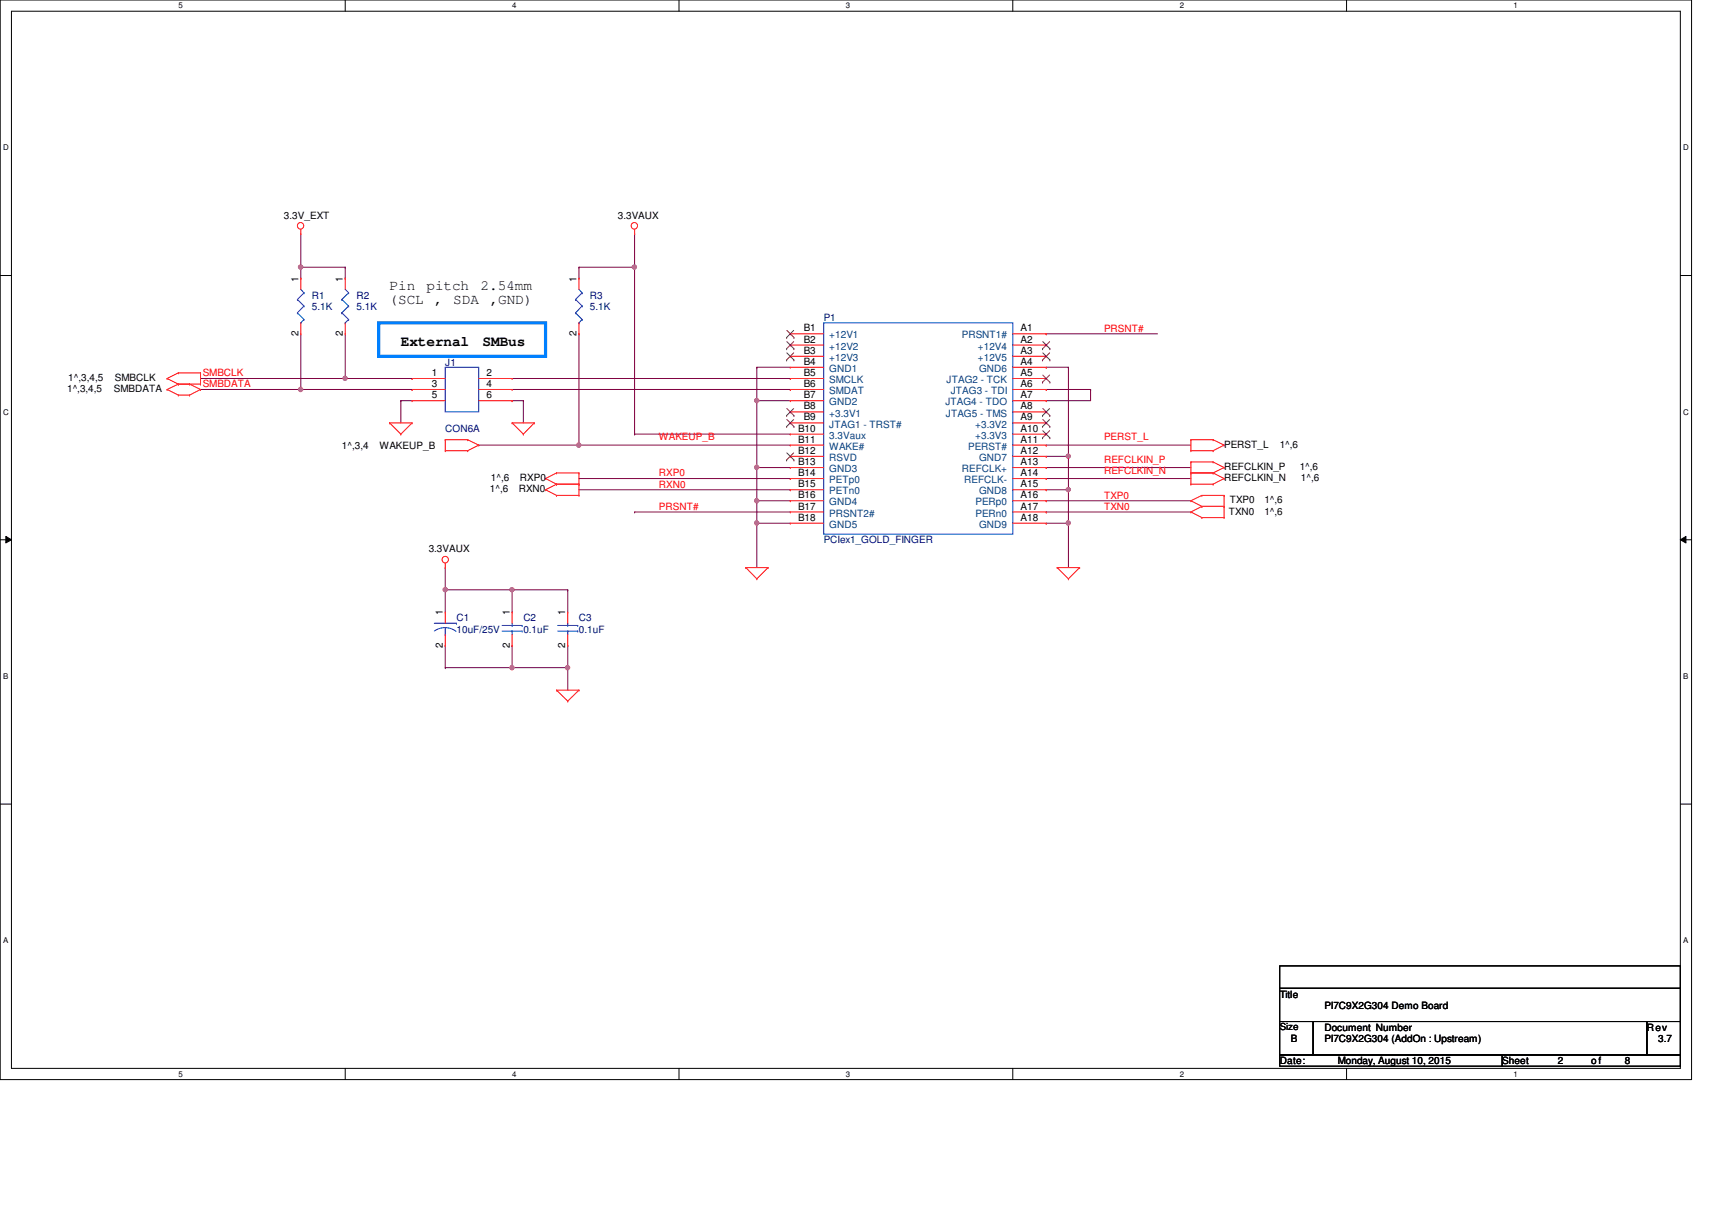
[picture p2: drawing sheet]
<svg xmlns="http://www.w3.org/2000/svg" width="297mm" height="210mm" viewBox="0 0 297 210" stroke-linecap="round" stroke-linejoin="round" font-family="sans-serif">
<path d="M0 0h293.5v187.3h-293.5zM2 1.9h289.5v183.4h-289.5z" fill="none" stroke="#000" stroke-width=".17"/>
<g fill="#fff">
<path d="M30.9 .2h.8v1.5h-.8z"/>
<path d="M30.9 185.5h.8v1.6h-.8z"/>
</g>
<path d="M59.9 0v1.9M59.9 185.3v2" fill="none" stroke="#000" stroke-width=".17"/>
<g fill="#fff">
<path d="M88.9 .2h.7v1.5h-.7z"/>
<path d="M88.9 185.5h.7v1.6h-.7z"/>
</g>
<path d="M117.8 0v1.9M117.8 185.3v2" fill="none" stroke="#000" stroke-width=".17"/>
<g fill="#fff">
<path d="M146.8 .2h.7v1.5h-.7z"/>
<path d="M146.8 185.5h.7v1.6h-.7z"/>
</g>
<path d="M175.7 0v1.9M175.7 185.3v2" fill="none" stroke="#000" stroke-width=".17"/>
<g fill="#fff">
<path d="M204.7 .2h.7v1.5h-.7z"/>
<path d="M204.7 185.5h.7v1.6h-.7z"/>
</g>
<path d="M233.6 0v1.9M233.6 185.3v2" fill="none" stroke="#000" stroke-width=".17"/>
<g fill="#fff">
<path d="M262.6 .2h.8v1.5h-.8z"/>
<path d="M262.6 185.5h.8v1.6h-.8z"/>
<path d="M.5 24.8h1v1.6h-1z"/>
<path d="M292.1 24.8h.9v1.6h-.9z"/>
<path d="M.5 70.7h1v1.5h-1z"/>
<path d="M292.1 70.7h.9v1.5h-.9z"/>
</g>
<path d="M0 47.8h2M291.5 47.8h2" fill="none" stroke="#000" stroke-width=".17"/>
<g fill="#fff">
<path d="M.5 116.5h.9v1.6h-.9z"/>
<path d="M292.1 116.5h.8v1.6h-.8z"/>
</g>
<path d="M0 93.6h2M1 93l1 .6-1 .6zM291.5 93.6l1-.6v1.2zM291.5 93.6h2" fill="none" stroke="#000" stroke-width=".17"/>
<path d="M1 93l1 .6-1 .6zM291.5 93.6l1-.6v1.2z" fill="#000"/>
<g fill="#fff">
<path d="M.5 162.4h.9v1.5h-.9z"/>
<path d="M292.1 162.4h.8v1.5h-.8z"/>
</g>
<path d="M0 139.5h2M291.5 139.5h2" fill="none" stroke="#000" stroke-width=".17"/>
<path d="M65.7 56h29v5.8h-29z" fill="none" stroke="#0080ff" stroke-width=".55"/>
<path d="M110.1 40.6h.1M110.1 40.6v5.8M34.8 67.6h17.4M52.2 67.6h.1" fill="none" stroke="#800040" stroke-width=".17"/>
<circle cx="52.2" cy="67.6" r=".38" fill="#f0f"/>
<circle cx="52.2" cy="67.6" r=".38" fill="none" stroke="#f0f" stroke-width=".17"/>
<path d="M34.8 65.7h25.1M59.9 65.7h.1" fill="none" stroke="#800040" stroke-width=".17"/>
<circle cx="59.9" cy="65.6" r=".37" fill="#f0f"/>
<circle cx="59.9" cy="65.6" r=".37" fill="none" stroke="#f0f" stroke-width=".17"/>
<g fill="none" stroke="#800040" stroke-width=".17">
<path d="M52.2 46.4h7.7M52.2 57.9v9.7M59.9 48.3h.1M59.9 46.4h.1M59.9 46.4v1.9M59.9 57.9v7.8M100.5 46.4h.1M100.5 57.9h.1M100.5 46.4v1.9M100.5 57.9v19.3M100.5 46.4h9.6M110.1 46.4h.1"/>
<path d="M52.2 67.6h.1M59.9 65.7h.1"/>
</g>
<circle cx="52.2" cy="46.3" r=".37" fill="#f0f"/>
<circle cx="52.2" cy="46.3" r=".37" fill="none" stroke="#f0f" stroke-width=".17"/>
<g fill="none" stroke="#800040" stroke-width=".17">
<path d="M52.2 48.3h.1M52.2 46.4h.1M52.2 40.6v7.7M52.2 67.6h19.3M59.9 65.7h11.6M69.5 69.5h.1M69.5 69.5h2M69.5 69.5v3.9M71.5 65.7h.1M71.5 67.6h.1M88.9 69.5h.1M88.9 69.5h1.9"/>
<path d="M90.8 69.5h.1M90.8 69.5v3.9M131.3 81.1h.1M131.3 81.1v5.8M181.5 81.1h.1M181.5 83h.1M181.5 81.1h25.1M181.5 83h25.1"/>
</g>
<circle cx="131.3" cy="86.9" r=".38" fill="#f0f"/>
<circle cx="131.3" cy="86.9" r=".38" fill="none" stroke="#f0f" stroke-width=".17"/>
<path d="M110.1 75.3h.1M110.1 75.3h27M181.5 79.2h.1M181.5 79.2h3.9M131.3 81.1h.1M131.3 90.8h.1M131.3 81.1h5.8M131.3 90.8v7.7" fill="none" stroke="#800040" stroke-width=".17"/>
<circle cx="131.3" cy="90.7" r=".38" fill="#f0f"/>
<circle cx="131.3" cy="90.7" r=".38" fill="none" stroke="#f0f" stroke-width=".17"/>
<path d="M185.4 63.7h.1M185.4 63.7v15.5" fill="none" stroke="#800040" stroke-width=".17"/>
<circle cx="185.3" cy="79.1" r=".37" fill="#f0f"/>
<circle cx="185.3" cy="79.1" r=".37" fill="none" stroke="#f0f" stroke-width=".17"/>
<g fill="none" stroke="#800040" stroke-width=".17">
<path d="M83.1 77.2h17.4M100.5 77.2h.1M131.3 69.5h.1M131.3 63.7v17.4M131.3 69.5h5.8M181.5 77.2h.1M181.5 63.7h.1M181.5 77.2h25.1M181.5 63.7h3.9M185.4 79.2h.1M185.4 79.2v11.6h-3.9M100.5 85h36.6"/>
<path d="M100.5 83h36.6M110.1 88.8h.1M110.1 88.8h27M131.3 86.9h.1M131.3 90.8h.1M131.3 86.9h5.8M131.3 86.9v3.9M131.3 90.8h5.8M137.1 85h.1M137.1 83h.1M181.5 88.8h.1M181.5 90.8h.1"/>
<path d="M181.5 86.9h.1M181.5 88.8h25.1M181.5 86.9h25.1M185.4 85h.1"/>
</g>
<circle cx="131.3" cy="81.1" r=".38" fill="#f0f"/>
<circle cx="131.3" cy="81.1" r=".38" fill="none" stroke="#f0f" stroke-width=".17"/>
<circle cx="131.3" cy="69.5" r=".37" fill="#f0f"/>
<circle cx="131.3" cy="69.5" r=".37" fill="none" stroke="#f0f" stroke-width=".17"/>
<path d="M181.5 85h.1M181.5 85h3.9" fill="none" stroke="#800040" stroke-width=".17"/>
<circle cx="185.3" cy="84.9" r=".37" fill="#f0f"/>
<circle cx="185.3" cy="84.9" r=".37" fill="none" stroke="#f0f" stroke-width=".17"/>
<path d="M131.3 63.7h.1M131.3 63.7h5.8M185.4 90.8h.1M185.4 90.8v7.7" fill="none" stroke="#800040" stroke-width=".17"/>
<circle cx="185.3" cy="90.7" r=".38" fill="#f0f"/>
<circle cx="185.3" cy="90.7" r=".38" fill="none" stroke="#f0f" stroke-width=".17"/>
<path d="M100.5 77.2h.1M100.5 77.2h36.6" fill="none" stroke="#800040" stroke-width=".17"/>
<circle cx="100.4" cy="77.2" r=".38" fill="#f0f"/>
<circle cx="100.4" cy="77.2" r=".38" fill="none" stroke="#f0f" stroke-width=".17"/>
<g fill="none" stroke="#800040" stroke-width=".17">
<path d="M110.1 46.4h.1M110.1 46.4v28.9M181.5 57.9h.1M181.5 57.9h19.3M88.9 67.6h48.2M88.9 65.7h48.2M137.1 67.6h.1M137.1 65.7h.1M181.5 67.6h.1M181.5 69.5h.1M181.5 67.6h7.7M189.2 67.6h.1"/>
<path d="M189.2 67.6v1.9h-7.7"/>
</g>
<circle cx="110.1" cy="46.3" r=".37" fill="#f0f"/>
<circle cx="110.1" cy="46.3" r=".37" fill="none" stroke="#f0f" stroke-width=".17"/>
<path d="M77.3 102.3h.1M77.3 112h.1M77.3 102.3v3.9M77.3 112v3.8M88.9 112h.1M88.9 102.3h.1M88.9 102.3v3.9M88.9 112v3.8" fill="none" stroke="#800040" stroke-width=".17"/>
<circle cx="88.8" cy="102.3" r=".37" fill="#f0f"/>
<circle cx="88.8" cy="102.3" r=".37" fill="none" stroke="#f0f" stroke-width=".17"/>
<path d="M77.3 115.8h.1M77.3 102.3h.1M77.3 102.3h21.2M88.9 102.3h.1M88.9 115.8h.1M98.5 102.3h.1M98.5 112h.1M98.5 112v3.8h-21.2M98.5 102.3v3.9" fill="none" stroke="#800040" stroke-width=".17"/>
<circle cx="88.8" cy="115.8" r=".38" fill="#f0f"/>
<circle cx="88.8" cy="115.8" r=".38" fill="none" stroke="#f0f" stroke-width=".17"/>
<path d="M77.3 98.5h.1M77.3 98.5v3.8" fill="none" stroke="#800040" stroke-width=".17"/>
<circle cx="77.3" cy="102.3" r=".37" fill="#f0f"/>
<circle cx="77.3" cy="102.3" r=".37" fill="none" stroke="#f0f" stroke-width=".17"/>
<path d="M98.5 115.8h.1M98.5 115.8v3.9" fill="none" stroke="#800040" stroke-width=".17"/>
<circle cx="98.5" cy="115.8" r=".38" fill="#f0f"/>
<circle cx="98.5" cy="115.8" r=".38" fill="none" stroke="#f0f" stroke-width=".17"/>
<g fill="none" stroke="#f00" stroke-width=".17">
<path d="M52.2 39.8v.8M110.1 39.8v.8M52.2 40.6h.1M52.2 48.3h.1M52.2 57.9h.1M52.2 48.3v1.9M52.2 56v1.9M59.9 48.3h.1M59.9 57.9h.1M59.9 48.3v1.9M59.9 56v1.9M100.5 48.3h.1"/>
<path d="M100.5 57.9h.1M100.5 48.3v1.9M100.5 56v1.9M110.1 40.6h.1M137.1 57.9h.1M137.1 59.9h.1M137.1 57.9h5.8M137.1 59.9h5.8M175.7 57.9h5.8M175.7 59.9h5.8M181.5 57.9h.1M181.5 59.9h.1"/>
<path d="M29 67.6h.1M29 65.7h.1M29 67.6l1.9 .9M29 65.7l1.9 .9M30.9 66.6h.1M30.9 68.5h.1M30.9 64.7h.1M30.9 66.6l-1.9 1M30.9 66.6h3.9M30.9 68.5h2M30.9 64.7h3.9M30.9 64.7l-1.9 1"/>
<path d="M32.9 66.6h.1M32.9 68.5h.1M32.9 66.6l1.9 1M34.8 67.6h.1M34.8 66.6h.1M34.8 64.7h.1M34.8 67.6l-1.9 .9M34.8 64.7v1.9M67.6 73.4h.1M67.6 73.4h3.9M67.6 73.4l1.9 1.9M69.5 75.3h.1"/>
<path d="M71.5 73.4h.1M71.5 65.7h.1M71.5 67.6h.1M71.5 69.5h.1M71.5 73.4l-2 1.9M71.5 65.7h5.8M71.5 67.6h5.8M71.5 69.5h5.8M77.3 78.2h.1M77.3 76.3h.1M77.3 76.3h3.8M77.3 78.2h3.8"/>
<path d="M77.3 76.3v1.9M81.1 76.3h.1M81.1 78.2h.1M81.1 76.3l2 .9M83.1 77.2h.1M83.1 77.2l-2 1M83.1 65.7h5.8M83.1 67.6h5.8M83.1 69.5h5.8M88.9 73.4h.1M88.9 65.7h.1M88.9 67.6h.1"/>
<path d="M88.9 69.5h.1M88.9 73.4h3.8M88.9 73.4l1.9 1.9M90.8 75.3h.1M92.7 73.4h.1M92.7 73.4l-1.9 1.9M137.1 61.8h.1M137.1 63.7h.1M137.1 65.7h.1M137.1 67.6h.1M137.1 69.5h.1M137.1 71.5h.1"/>
<path d="M137.1 73.4h.1M137.1 75.3h.1M137.1 77.2h.1M137.1 79.2h.1M137.1 73.4h5.8M137.1 65.7h5.8M137.1 67.6h5.8M137.1 69.5h5.8M137.1 61.8h5.8M137.1 63.7h5.8M137.1 71.5h5.8M137.1 75.3h5.8"/>
<path d="M137.1 77.2h5.8M137.1 79.2h5.8M175.7 73.4h5.8M175.7 65.7h5.8M175.7 67.6h5.8M175.7 69.5h5.8M175.7 61.8h5.8M175.7 63.7h5.8M175.7 71.5h5.8M175.7 75.3h5.8M175.7 77.2h5.8M175.7 79.2h5.8"/>
<path d="M181.5 61.8h.1M181.5 63.7h.1M181.5 65.7h.1M181.5 67.6h.1M181.5 69.5h.1M181.5 71.5h.1M181.5 73.4h.1M181.5 75.3h.1M181.5 77.2h.1M181.5 79.2h.1M206.6 78.2h.1M206.6 76.3h.1"/>
<path d="M206.6 76.3h3.9M206.6 78.2h3.9M206.6 76.3v1.9M210.5 76.3h.1M210.5 78.2h.1M210.5 76.3l1.9 .9M212.4 77.2h.1M212.4 77.2l-1.9 1M77.3 98.5h.1M77.3 97.7v.8M94.7 85h.1M94.7 83h.1"/>
<path d="M94.7 85l1.9 .9M94.7 83l1.9 1M96.6 84h.1M96.6 85.9h.1M96.6 82h.1M96.6 85.9h3.9M96.6 84h3.9M96.6 84l-1.9 1M96.6 82h3.9M96.6 82l-1.9 1M100.5 85.9h.1M100.5 84h.1"/>
<path d="M100.5 82h.1M100.5 82v3.9M129.4 98.5h.1M129.4 98.5h3.9M129.4 98.5l1.9 1.9M133.3 98.5h.1M133.3 98.5l-2 1.9M137.1 81.1h.1M137.1 83h.1M137.1 85h.1M137.1 86.9h.1M137.1 88.8h.1"/>
<path d="M137.1 90.8h.1M137.1 81.1h5.8M137.1 83h5.8M137.1 85h5.8M137.1 86.9h5.8M137.1 88.8h5.8M137.1 90.8h5.8M175.7 81.1h5.8M175.7 83h5.8M175.7 85h5.8M175.7 86.9h5.8M175.7 88.8h5.8"/>
<path d="M175.7 90.8h5.8M181.5 81.1h.1M181.5 83h.1M181.5 85h.1M181.5 86.9h.1M181.5 88.8h.1M181.5 90.8h.1M183.4 98.5h.1M183.4 98.5h3.9M183.4 98.5l2 1.9M187.3 98.5h.1M187.3 98.5l-1.9 1.9"/>
<path d="M206.6 86.9h.1M206.6 88.8h.1M206.6 84h.1M206.6 82h.1M206.6 80.1h.1M206.6 86.9l1.9 .9M206.6 88.8l1.9 1M206.6 84h3.9M206.6 82h3.9M206.6 80.1v3.9M206.6 80.1h3.9M208.5 85.9h.1"/>
<path d="M208.5 87.8h.1M208.5 89.8h.1M208.5 85.9h3.9M208.5 85.9l-1.9 1M208.5 87.8h3.9M208.5 87.8l-1.9 1M208.5 89.8h3.9M210.5 82h.1M210.5 84h.1M210.5 80.1h.1M210.5 82l1.9 1M210.5 80.1l1.9 1"/>
<path d="M212.4 87.8h.1M212.4 85.9h.1M212.4 89.8h.1M212.4 83h.1M212.4 81.1h.1M212.4 85.9v3.9M212.4 83l-1.9 1M212.4 81.1l-1.9 .9M77.3 106.2h.1M77.3 112h.1M77.3 106.2v1.9M77.3 110.1v1.9"/>
<path d="M88.9 106.2h.1M88.9 112h.1M88.9 106.2v1.9M88.9 110.1v1.9M96.6 119.7h.1M96.6 119.7h3.9M96.6 119.7l1.9 1.9M98.5 106.2h.1M98.5 112h.1M98.5 106.2v1.9M98.5 110.1v1.9M100.5 119.7h.1"/>
<path d="M100.5 119.7l-2 1.9M131.3 100.4h.1M185.4 100.4h.1M98.5 121.6h.1"/>
<circle cx="52.1" cy="39.2" r=".56"/>
<circle cx="110" cy="39.2" r=".56"/>
<circle cx="77.2" cy="97.1" r=".56"/>
</g>
<path d="M222 167.6h69.5v3.8h-69.5zM222 171.4h69.5v5.8h-69.5zM222 177.2h5.8v5.8h-5.8zM227.8 177.2h57.9v5.8h-57.9zM285.7 177.2h5.8v5.8h-5.8zM222 183h38.6v2h-38.6zM260.6 183h30.9v2h-30.9z" fill="none" stroke="#000" stroke-width=".17"/>
<g fill="none" stroke="#00f" stroke-width=".17">
<path d="M51.6 51.9h.1M51.6 54.3h.1M51.6 51.9l1.1 1.2M51.6 54.3l1.1 1.1M52.2 56h.1M52.2 50.2l.5 .6M52.7 50.8h.1M52.7 53.1h.1M52.7 55.4h.1M52.7 50.8l-1.1 1.1M52.7 53.1l-1.1 1.2M52.7 55.4l-.5 .6"/>
<path d="M59.3 51.9h.1M59.3 54.3h.1M59.3 51.9l1.2 1.2M59.3 54.3l1.2 1.1M59.9 56h.1M59.9 50.2l.6 .6M60.5 50.8h.1M60.5 53.1h.1M60.5 55.4h.1M60.5 50.8l-1.2 1.1M60.5 53.1l-1.2 1.2M60.5 55.4l-.6 .6"/>
<path d="M99.9 51.9h.1M99.9 54.3h.1M99.9 51.9l1.1 1.2M99.9 54.3l1.1 1.1M100.5 56h.1M100.5 50.2l.5 .6M101 50.8h.1M101 53.1h.1M101 55.4h.1M101 50.8l-1.1 1.1M101 53.1l-1.1 1.2M101 55.4l-.5 .6"/>
<path d="M142.9 56h32.8v36.7h-32.8zM77.3 63.7h5.8v7.8h-5.8zM75.3 108.1h3.9M77.3 110.1h.1M77.3 108.9l1.1 .2 .7 .4M77.3 108.9l-.9 .1-1.1 .5M77.3 108.9v1.2M79.2 108.1h.1M87.1 109.5h3.5M87.1 108.5h3.5M88.9 108.5h.1M88.9 109.5h.1"/>
<path d="M88.9 108.1v.4M88.9 109.5v.6M90.6 109.5h.1M90.6 108.5h.1M96.8 109.5h3.4M96.8 108.5h3.4M98.5 108.5h.1M98.5 109.5h.1M98.5 108.1v.4M98.5 109.5v.6M100.2 109.5h.1M100.2 108.5h.1"/>
</g>
<g fill="none" stroke="#804000" stroke-width=".17">
<path d="M136.5 58.5h.1M136.5 57.3l1.2 1.2M136.5 59.3l1.2 1.2M137.7 57.3l-1.2 1.2M137.7 59.3l-1.2 1.2M137.7 58.5h.1M180.9 59.3l1.3 1.2M182.1 59.3l-1.2 1.2M136.5 60.5h.1M136.5 62.4h.1M136.5 72.1h.1M136.5 74h.1"/>
<path d="M136.5 79.8h.1M136.5 61.2l1.2 1.2M136.5 70.9l1.2 1.2M136.5 72.8l1.2 1.2M136.5 78.6l1.2 1.2M137.7 61.2l-1.2 1.2M137.7 70.9l-1.2 1.2M137.7 72.8l-1.2 1.2M137.7 78.6l-1.2 1.2M137.7 60.5h.1M137.7 62.4h.1M137.7 72.1h.1"/>
<path d="M137.7 74h.1M137.7 79.8h.1M180.9 60.5h.1M180.9 62.4h.1M180.9 66.3h.1M180.9 72.1h.1M180.9 74h.1M180.9 75.9h.1M180.9 61.2l1.3 1.2M180.9 65.1l1.3 1.2M180.9 70.9l1.3 1.2M180.9 72.8l1.3 1.2"/>
<path d="M180.9 74.7l1.3 1.2M182.1 61.2l-1.2 1.2M182.1 65.1l-1.2 1.2M182.1 70.9l-1.2 1.2M182.1 72.8l-1.2 1.2M182.1 74.7l-1.2 1.2M182.2 60.5h.1M182.2 62.4h.1M182.2 66.3h.1M182.2 72.1h.1M182.2 74h.1M182.2 75.9h.1"/>
</g>
<circle cx="52.2" cy="67.6" r=".38" fill="#f0f"/>
<circle cx="52.2" cy="67.6" r=".38" fill="none" stroke="#f0f" stroke-width=".17"/>
<circle cx="59.9" cy="65.6" r=".37" fill="#f0f"/>
<circle cx="59.9" cy="65.6" r=".37" fill="none" stroke="#f0f" stroke-width=".17"/>
<circle cx="52.2" cy="46.3" r=".37" fill="#f0f"/>
<circle cx="52.2" cy="46.3" r=".37" fill="none" stroke="#f0f" stroke-width=".17"/>
<circle cx="131.3" cy="86.9" r=".38" fill="#f0f"/>
<circle cx="131.3" cy="86.9" r=".38" fill="none" stroke="#f0f" stroke-width=".17"/>
<circle cx="131.3" cy="90.7" r=".38" fill="#f0f"/>
<circle cx="131.3" cy="90.7" r=".38" fill="none" stroke="#f0f" stroke-width=".17"/>
<circle cx="185.3" cy="79.1" r=".37" fill="#f0f"/>
<circle cx="185.3" cy="79.1" r=".37" fill="none" stroke="#f0f" stroke-width=".17"/>
<circle cx="131.3" cy="81.1" r=".38" fill="#f0f"/>
<circle cx="131.3" cy="81.1" r=".38" fill="none" stroke="#f0f" stroke-width=".17"/>
<circle cx="131.3" cy="69.5" r=".37" fill="#f0f"/>
<circle cx="131.3" cy="69.5" r=".37" fill="none" stroke="#f0f" stroke-width=".17"/>
<circle cx="185.3" cy="84.9" r=".37" fill="#f0f"/>
<circle cx="185.3" cy="84.9" r=".37" fill="none" stroke="#f0f" stroke-width=".17"/>
<circle cx="185.3" cy="90.7" r=".38" fill="#f0f"/>
<circle cx="185.3" cy="90.7" r=".38" fill="none" stroke="#f0f" stroke-width=".17"/>
<circle cx="100.4" cy="77.2" r=".38" fill="#f0f"/>
<circle cx="100.4" cy="77.2" r=".38" fill="none" stroke="#f0f" stroke-width=".17"/>
<circle cx="110.1" cy="46.3" r=".37" fill="#f0f"/>
<circle cx="110.1" cy="46.3" r=".37" fill="none" stroke="#f0f" stroke-width=".17"/>
<circle cx="88.8" cy="102.3" r=".37" fill="#f0f"/>
<circle cx="88.8" cy="102.3" r=".37" fill="none" stroke="#f0f" stroke-width=".17"/>
<circle cx="88.8" cy="115.8" r=".38" fill="#f0f"/>
<circle cx="88.8" cy="115.8" r=".38" fill="none" stroke="#f0f" stroke-width=".17"/>
<circle cx="77.3" cy="102.3" r=".37" fill="#f0f"/>
<circle cx="77.3" cy="102.3" r=".37" fill="none" stroke="#f0f" stroke-width=".17"/>
<circle cx="98.5" cy="115.8" r=".38" fill="#f0f"/>
<circle cx="98.5" cy="115.8" r=".38" fill="none" stroke="#f0f" stroke-width=".17"/>
<g font-size="2.5">
<text x="67.6" y="50.2">Pin</text>
<text x="67.6" y="52.7">(SCL</text>
<text x="74" y="50.2">pitch</text>
<text x="75.3" y="52.7">,</text>
<text x="78.7" y="52.7">SDA</text>
<text x="83.4" y="50.2">2.54mm</text>
<text x="85" y="52.7">,GND)</text>
<text x="69.6" y="60">External</text>
<text x="83.7" y="60">SMBus</text>
</g>
<g font-size="1.7">
<text x="49.3" y="37.9">3.3V_EXT</text>
<text x="107.2" y="37.9">3.3VAUX</text>
<text x="51.8" y="48.9" transform="rotate(-90 51.8 48.9)">1</text>
<text x="59.5" y="48.9" transform="rotate(-90 59.5 48.9)">1</text>
<text x="100" y="48.9" transform="rotate(-90 100 48.9)">1</text>
<text x="51.8" y="58.3" transform="rotate(-90 51.8 58.3)">2</text>
<text x="59.5" y="58.3" transform="rotate(-90 59.5 58.3)">2</text>
<text x="100" y="58.3" transform="rotate(-90 100 58.3)">2</text>
<text x="139.4" y="57.5">B1</text>
<text x="139.4" y="59.4">B2</text>
<text x="177.1" y="57.5">A1</text>
<text x="177.1" y="59.4">A2</text>
<text x="74.9" y="65.2">1</text>
<text x="84.4" y="65.2">2</text>
<text x="139.4" y="61.4">B3</text>
<text x="139.4" y="63.3">B4</text>
<text x="139.4" y="65.2">B5</text>
<text x="177.1" y="61.4">A3</text>
<text x="177.1" y="63.3">A4</text>
<text x="177.1" y="65.2">A5</text>
<text x="11.6" y="68">1^,3,4,5</text>
<text x="11.8" y="66.1">1^,3,4,5</text>
<text x="19.8" y="68">SMBDATA</text>
<text x="19.9" y="66.1">SMBCLK</text>
<text x="74.9" y="67.1">3</text>
<text x="74.9" y="69.1">5</text>
<text x="84.4" y="67.1">4</text>
<text x="84.4" y="69.1">6</text>
<text x="139.4" y="67.1">B6</text>
<text x="139.4" y="69.1">B7</text>
<text x="139.4" y="71">B8</text>
<text x="177.1" y="67.1">A6</text>
<text x="177.1" y="69.1">A7</text>
<text x="177.1" y="71">A8</text>
<text x="59.3" y="77.9">1^,3,4</text>
<text x="65.9" y="77.9">WAKEUP_B</text>
<text x="138.5" y="74.9">B10</text>
<text x="138.5" y="76.8">B11</text>
<text x="139.4" y="72.9">B9</text>
<text x="177.1" y="72.9">A9</text>
<text x="177.1" y="74.9">A10</text>
<text x="177.1" y="76.8">A11</text>
<text x="212.4" y="77.7">PERST_L</text>
<text x="222" y="77.7">1^,6</text>
<text x="85.2" y="83.5">1^,6</text>
<text x="90.2" y="83.5">RXP0</text>
<text x="138.5" y="78.7">B12</text>
<text x="138.5" y="80.7">B13</text>
<text x="138.5" y="82.6">B14</text>
<text x="177.1" y="78.7">A12</text>
<text x="177.1" y="80.7">A13</text>
<text x="177.1" y="82.6">A14</text>
<text x="212.4" y="83.5">REFCLKIN_N</text>
<text x="212.4" y="81.5">REFCLKIN_P</text>
<text x="225.5" y="81.5">1^,6</text>
<text x="225.7" y="83.5">1^,6</text>
<text x="85" y="85.4">1^,6</text>
<text x="90" y="85.4">RXN0</text>
<text x="138.5" y="84.5">B15</text>
<text x="138.5" y="86.4">B16</text>
<text x="138.5" y="88.4">B17</text>
<text x="177.1" y="84.5">A15</text>
<text x="177.1" y="86.4">A16</text>
<text x="177.1" y="88.4">A17</text>
<text x="213.2" y="89.3">TXN0</text>
<text x="213.4" y="87.3">TXP0</text>
<text x="219.4" y="87.3">1^,6</text>
<text x="219.4" y="89.3">1^,6</text>
<text x="74.4" y="95.8">3.3VAUX</text>
<text x="138.5" y="90.3">B18</text>
<text x="177.1" y="90.3">A18</text>
<text x="76.8" y="106.8" transform="rotate(-90 76.8 106.8)">1</text>
<text x="88.4" y="106.8" transform="rotate(-90 88.4 106.8)">1</text>
<text x="98.1" y="106.8" transform="rotate(-90 98.1 106.8)">1</text>
<text x="76.8" y="112.4" transform="rotate(-90 76.8 112.4)">2</text>
<text x="88.4" y="112.4" transform="rotate(-90 88.4 112.4)">2</text>
<text x="98.1" y="112.4" transform="rotate(-90 98.1 112.4)">2</text>
<text x="222" y="173.1">Title</text>
<text x="222" y="178.7">Size</text>
<text x="229.8" y="178.8">Document Number</text>
<text x="229.8" y="175">PI7C9X2G304 Demo Board</text>
<text x="285.7" y="178.8">Rev</text>
<text x="222" y="184.6">Date:</text>
<text x="224" y="180.8">B</text>
<text x="229.8" y="180.8">PI7C9X2G304 (AddOn : Upstream)</text>
<text x="232.1" y="184.6">Monday, August 10, 2015</text>
<text x="260.6" y="184.6">Sheet</text>
<text x="270.3" y="184.6">2</text>
<text x="276.1" y="184.6">of</text>
<text x="281.9" y="184.6">8</text>
<text x="287.7" y="180.8">3.7</text>
</g>
<g font-size="1.7" fill="#000080">
<text x="54.1" y="51.8">R1</text>
<text x="54.1" y="53.8">5.1K</text>
<text x="61.8" y="51.8">R2</text>
<text x="61.8" y="53.8">5.1K</text>
<text x="102.4" y="51.8">R3</text>
<text x="102.4" y="53.8">5.1K</text>
<text x="142.9" y="55.7">P1</text>
<text x="77.3" y="63.4">J1</text>
<text x="77.3" y="75">CON6A</text>
<text x="142.9" y="94.3">PCIex1_GOLD_FINGER</text>
<text x="79.2" y="107.8">C1</text>
<text x="90.8" y="107.8">C2</text>
<text x="100.5" y="107.8">C3</text>
<text x="79.2" y="109.7">10uF/25V</text>
<text x="90.8" y="109.7">0.1uF</text>
<text x="100.5" y="109.7">0.1uF</text>
</g>
<g font-size="1.7" fill="#004080">
<text x="143.9" y="58.7">+12V1</text>
<text x="166.9" y="58.7">PRSNT1#</text>
<text x="143.9" y="60.7">+12V2</text>
<text x="143.9" y="62.6">+12V3</text>
<text x="143.9" y="64.5">GND1</text>
<text x="169.7" y="60.7">+12V4</text>
<text x="169.7" y="62.6">+12V5</text>
<text x="169.9" y="64.5">GND6</text>
<text x="143.9" y="66.5">SMCLK</text>
<text x="143.9" y="68.4">SMDAT</text>
<text x="143.9" y="70.3">GND2</text>
<text x="164" y="70.3">JTAG4 - TDO</text>
<text x="164.2" y="66.5">JTAG2 - TCK</text>
<text x="165" y="68.4">JTAG3 - TDI</text>
<text x="143.9" y="72.3">+3.3V1</text>
<text x="143.9" y="74.2">JTAG1 - TRST#</text>
<text x="143.9" y="76.1">3.3Vaux</text>
<text x="164.1" y="72.3">JTAG5 - TMS</text>
<text x="169.2" y="74.2">+3.3V2</text>
<text x="169.2" y="76.1">+3.3V3</text>
<text x="143.9" y="78">WAKE#</text>
<text x="143.9" y="80">RSVD</text>
<text x="143.9" y="81.9">GND3</text>
<text x="143.9" y="83.8">PETp0</text>
<text x="166.9" y="81.9">REFCLK+</text>
<text x="167.3" y="83.8">REFCLK-</text>
<text x="168" y="78">PERST#</text>
<text x="169.9" y="80">GND7</text>
<text x="143.9" y="85.8">PETn0</text>
<text x="143.9" y="87.7">GND4</text>
<text x="143.9" y="89.6">PRSNT2#</text>
<text x="169.2" y="87.7">PERp0</text>
<text x="169.2" y="89.6">PERn0</text>
<text x="169.9" y="85.8">GND8</text>
<text x="143.9" y="91.6">GND5</text>
<text x="169.9" y="91.6">GND9</text>
</g>
<g font-size="1.7" fill="#f00">
<text x="191.6" y="57.5">PRSNT#</text>
<text x="35.2" y="65.3">SMBCLK</text>
<text x="35.2" y="67.2">SMBDATA</text>
<text x="114.3" y="76.4">WAKEUP_B</text>
<text x="191.6" y="76.4">PERST_L</text>
<text x="114.3" y="82.6">RXP0</text>
<text x="191.6" y="80.3">REFCLKIN_P</text>
<text x="191.6" y="82.2">REFCLKIN_N</text>
<text x="114.3" y="88.4">PRSNT#</text>
<text x="114.3" y="84.6">RXN0</text>
<text x="191.6" y="88.4">TXN0</text>
<text x="191.6" y="86.5">TXP0</text>
</g>
<g font-size="1.4">
<text x="30.9" y="1.4">5</text>
<text x="88.9" y="1.4">4</text>
<text x="146.8" y="1.4">3</text>
<text x="204.7" y="1.4">2</text>
<text x="262.6" y="1.4">1</text>
<text x=".5" y="26.1">D</text>
<text x="292.1" y="26.1">D</text>
<text x=".5" y="71.9">C</text>
<text x="292.1" y="71.9">C</text>
<text x=".5" y="117.8">B</text>
<text x="292.1" y="117.8">B</text>
<text x=".5" y="163.6">A</text>
<text x="292.1" y="163.6">A</text>
<text x="30.9" y="186.8">5</text>
<text x="88.9" y="186.8">4</text>
<text x="146.8" y="186.8">3</text>
<text x="204.7" y="186.8">2</text>
<text x="262.6" y="186.8">1</text>
</g>
</svg>
